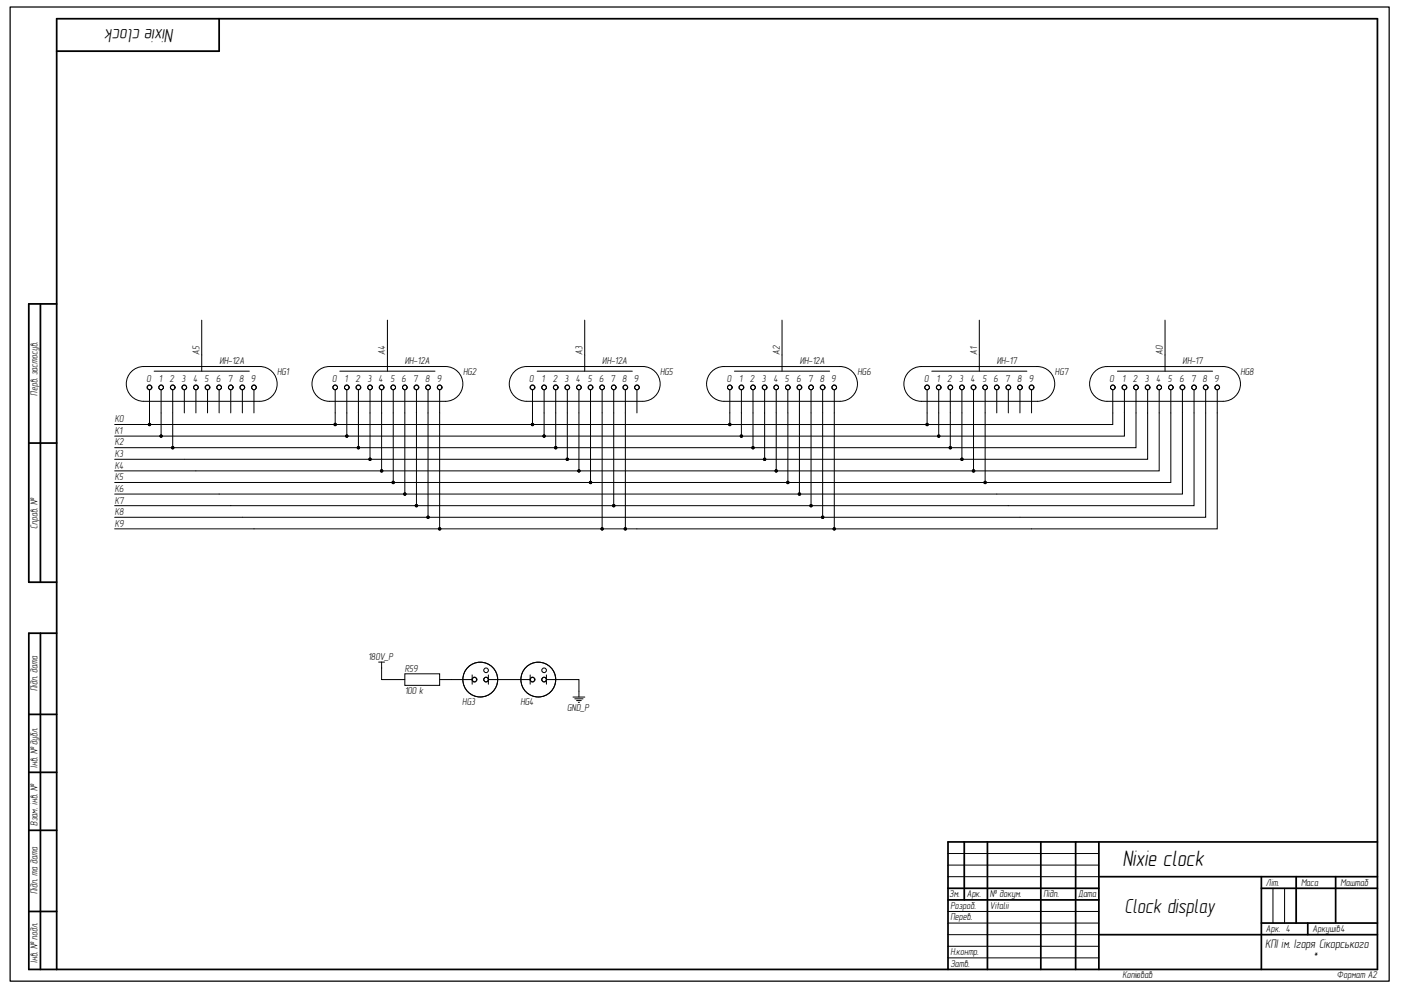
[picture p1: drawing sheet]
<svg xmlns="http://www.w3.org/2000/svg" width="297mm" height="210mm" viewBox="0 0 297 210" stroke-linecap="round" stroke-linejoin="round" font-family="sans-serif">
<g fill="none" stroke="#000" stroke-width=".21">
<path d="M2.2 1.5h292.3v206.5h-292.3zM27.9 78.8a3.7 3.7 0 0 1 2.6-1.1h24.6a3.7 3.7 0 0 1 3.7 3.7 3.7 3.7 0 0 1-3.7 3.7h-24.6a3.7 3.7 0 0 1-3.4-2.3 3.7 3.7 0 0 1 .8-4zM32.7 78.7h20.2M42.8 75.3v3.4M67.2 78.8a3.7 3.7 0 0 1 2.6-1.1h24.6a3.7 3.7 0 0 1 3.7 3.7 3.7 3.7 0 0 1-3.7 3.7h-24.6a3.7 3.7 0 0 1-3.4-2.3 3.7 3.7 0 0 1 .8-4zM72.1 78.7h20.1M82.1 75.3v3.4M109.1 78.8a3.7 3.7 0 0 1 2.6-1.1h24.6a3.7 3.7 0 0 1 3.7 3.7 3.7 3.7 0 0 1-3.7 3.7h-24.6a3.7 3.7 0 0 1-3.4-2.3 3.7 3.7 0 0 1 .8-4zM113.9 78.7h20.2M124 75.3v3.4M150.9 78.8a3.7 3.7 0 0 1 2.6-1.1h24.6a3.7 3.7 0 0 1 3.7 3.7 3.7 3.7 0 0 1-3.7 3.7h-24.6a3.7 3.7 0 0 1-3.4-2.3 3.7 3.7 0 0 1 .8-4zM155.7 78.7h20.2"/>
<path d="M165.8 75.3v3.4M192.7 78.8a3.7 3.7 0 0 1 2.6-1.1h24.6a3.7 3.7 0 0 1 3.7 3.7 3.7 3.7 0 0 1-3.7 3.7h-24.6a3.7 3.7 0 0 1-3.4-2.3 3.7 3.7 0 0 1 .8-4zM197.5 78.7h20.2M207.6 75.3v3.4M232.1 78.8a3.7 3.7 0 0 1 2.6-1.1h24.6a3.7 3.7 0 0 1 3.7 3.7 3.7 3.7 0 0 1-3.7 3.7h-24.6a3.7 3.7 0 0 1-3.4-2.3 3.7 3.7 0 0 1 .8-4zM236.9 78.7h20.2M247 75.3v3.4M31.7 82.6v4.9M34.2 82.6v4.9M36.6 82.6v4.9M39.1 82.6v4.9M41.5 82.6v4.9"/>
<path d="M44 82.6v4.9M46.5 82.6v4.9M48.9 82.6v4.9M51.4 82.6v4.9M53.8 82.6v4.9M71.1 82.6v4.9M73.5 82.6v4.9M76 82.6v4.9M78.5 82.6v4.9M80.9 82.6v4.9M83.4 82.6v4.9M85.8 82.6v4.9"/>
<path d="M88.3 82.6v4.9M90.8 82.6v4.9M93.2 82.6v4.9M112.9 82.6v4.9M115.4 82.6v4.9M117.8 82.6v4.9M120.3 82.6v4.9M122.7 82.6v4.9M125.2 82.6v4.9M127.7 82.6v4.9M130.1 82.6v4.9M132.6 82.6v4.9"/>
<path d="M135 82.6v4.9M154.7 82.6v4.9M157.2 82.6v4.9M159.7 82.6v4.9M162.1 82.6v4.9M164.6 82.6v4.9M167 82.6v4.9M169.5 82.6v4.9M172 82.6v4.9M174.4 82.6v4.9M176.9 82.6v4.9M196.6 82.6v4.9"/>
<path d="M199 82.6v4.9M201.5 82.6v4.9M203.9 82.6v4.9M206.4 82.6v4.9M208.9 82.6v4.9M211.3 82.6v4.9M213.8 82.6v4.9M216.2 82.6v4.9M218.7 82.6v4.9M235.9 82.6v4.9M238.4 82.6v4.9M240.9 82.6v4.9"/>
<path d="M243.3 82.6v4.9M245.8 82.6v4.9M248.2 82.6v4.9M250.7 82.6v4.9M253.2 82.6v4.9M255.6 82.6v4.9M258.1 82.6v4.9M95.7 144.1h4.4M100.1 143.1v2M103.5 144.1h4.5M103.5 143.1v2M201 181h32"/>
<path d="M201 183.4h32M201 185.9h32M201 193.3h32M201 195.7h32M201 198.2h32M269.9 188.3v7.4M272.4 188.3v7.4M201 200.6h32M201 203.1h32"/>
<circle cx="31.7" cy="82.1" r=".49"/>
<circle cx="34.2" cy="82.1" r=".49"/>
<circle cx="36.6" cy="82.1" r=".49"/>
<circle cx="39.1" cy="82.1" r=".49"/>
<circle cx="41.5" cy="82.1" r=".49"/>
<circle cx="44" cy="82.1" r=".49"/>
<circle cx="46.5" cy="82.1" r=".49"/>
<circle cx="48.9" cy="82.1" r=".49"/>
<circle cx="51.4" cy="82.1" r=".49"/>
<circle cx="53.8" cy="82.1" r=".49"/>
<circle cx="71.1" cy="82.1" r=".49"/>
<circle cx="73.5" cy="82.1" r=".49"/>
<circle cx="76" cy="82.1" r=".49"/>
<circle cx="78.5" cy="82.1" r=".49"/>
<circle cx="80.9" cy="82.1" r=".49"/>
<circle cx="83.4" cy="82.1" r=".49"/>
<circle cx="85.8" cy="82.1" r=".49"/>
<circle cx="88.3" cy="82.1" r=".49"/>
<circle cx="90.8" cy="82.1" r=".49"/>
<circle cx="93.2" cy="82.1" r=".49"/>
<circle cx="112.9" cy="82.1" r=".49"/>
<circle cx="115.4" cy="82.1" r=".49"/>
<circle cx="117.8" cy="82.1" r=".49"/>
<circle cx="120.3" cy="82.1" r=".49"/>
<circle cx="122.7" cy="82.1" r=".49"/>
<circle cx="125.2" cy="82.1" r=".49"/>
<circle cx="127.7" cy="82.1" r=".49"/>
<circle cx="130.1" cy="82.1" r=".49"/>
<circle cx="132.6" cy="82.1" r=".49"/>
<circle cx="135" cy="82.1" r=".49"/>
<circle cx="154.7" cy="82.1" r=".49"/>
<circle cx="157.2" cy="82.1" r=".49"/>
<circle cx="159.7" cy="82.1" r=".49"/>
<circle cx="162.1" cy="82.1" r=".49"/>
<circle cx="164.6" cy="82.1" r=".49"/>
<circle cx="167" cy="82.1" r=".49"/>
<circle cx="169.5" cy="82.1" r=".49"/>
<circle cx="172" cy="82.1" r=".49"/>
<circle cx="174.4" cy="82.1" r=".49"/>
<circle cx="176.9" cy="82.1" r=".49"/>
<circle cx="196.6" cy="82.1" r=".49"/>
<circle cx="199" cy="82.1" r=".49"/>
<circle cx="201.5" cy="82.1" r=".49"/>
<circle cx="203.9" cy="82.1" r=".49"/>
<circle cx="206.4" cy="82.1" r=".49"/>
<circle cx="208.9" cy="82.1" r=".49"/>
<circle cx="211.3" cy="82.1" r=".49"/>
<circle cx="213.8" cy="82.1" r=".49"/>
<circle cx="216.3" cy="82.1" r=".49"/>
<circle cx="218.7" cy="82.1" r=".49"/>
<circle cx="235.9" cy="82.1" r=".49"/>
<circle cx="238.4" cy="82.1" r=".49"/>
<circle cx="240.9" cy="82.1" r=".49"/>
<circle cx="243.3" cy="82.1" r=".49"/>
<circle cx="245.8" cy="82.1" r=".49"/>
<circle cx="248.2" cy="82.1" r=".49"/>
<circle cx="250.7" cy="82.1" r=".49"/>
<circle cx="253.2" cy="82.1" r=".49"/>
<circle cx="255.6" cy="82.1" r=".49"/>
<circle cx="258.1" cy="82.1" r=".49"/>
<circle cx="100.6" cy="144.1" r=".49"/>
<circle cx="101.8" cy="144.1" r="3.7"/>
<circle cx="103.1" cy="144.1" r=".49"/>
</g>
<g fill="none" stroke="#000" stroke-width=".37">
<path d="M46.5 4v6.8h-34.5M8.6 64.4v59M12 64.4h-5.9v59h5.9M6.1 93.9h5.9M8.6 134.3v71.2M12 134.3h-5.9v71.2h285.9v-201.5h-280v201.5M6.1 151.5h5.9M6.1 163.8h5.9M6.1 176h5.9M204.4 178.5v12.3M209.4 178.5v27M220.7 178.5v27"/>
<path d="M228.1 178.5v27M233 178.5v27M292 178.5h-91v27M6.1 193.3h5.9M201 188.3h32M201 190.8h32M233 185.9h59M233 198.2h59M267.4 185.9v19.6M267.4 188.3h24.6M267.4 195.7h24.6M274.8 185.9v9.8"/>
<path d="M277.3 195.7v2.5M283.2 185.9v9.8"/>
</g>
<circle cx="103.1" cy="142.1" r=".49" fill="#fff"/>
<g fill="none" stroke="#000" stroke-width=".21">
<path d="M108 144.1h4.4M112.4 143.1v2M115.9 144.1h4.4M115.9 143.1v2"/>
<circle cx="103.1" cy="142.1" r=".49"/>
<circle cx="112.9" cy="144.1" r=".49"/>
<circle cx="114.1" cy="144.1" r="3.7"/>
<circle cx="115.4" cy="144.1" r=".49"/>
</g>
<circle cx="115.4" cy="142.1" r=".49" fill="#fff"/>
<g fill="none" stroke="#000" stroke-width=".21">
<path d="M42.8 67.9v7.4M82.1 67.9v7.4M124 67.9v7.4M165.8 67.9v7.4M207.6 67.9v7.4M247 67.9v7.4M24.3 97.4h54.2M24.3 94.9h12.3M24.3 92.5h9.9M24.3 90h7.4M31.7 87.5v2.5h81.2v-2.5M34.2 87.5v5h39.3v-5"/>
<path d="M36.6 87.5v7.4h39.4v-7.4M71.1 87.5v2.5M78.5 87.5v9.9h41.8M80.9 87.5v12.3h-56.6M83.4 87.5v14.8h41.8M85.8 87.5v17.3h-61.5M88.3 87.5v19.7h41.8M90.8 87.5v22.2h-66.5M93.2 87.5v24.6h41.8M115.4 87.5v5h-41.9M117.8 87.5v7.4h-41.8M120.3 87.5v9.9h41.8"/>
<path d="M122.7 87.5v12.3h-41.8M125.2 87.5v14.8h41.8M127.7 87.5v24.6M130.1 87.5v19.7h41.9M132.6 87.5v24.6M154.7 87.5v2.5h-41.8M157.2 87.5v5h-41.8M159.7 87.5v7.4h-41.9M162.1 87.5v9.9h41.8M164.6 87.5v12.3h-41.9M167 87.5v14.8h41.9M169.5 87.5v17.3h-83.7"/>
<path d="M172 87.5v19.7h81.2v-19.7M174.4 87.5v22.2h-83.6M176.9 87.5v24.6h81.2v-24.6M196.6 87.5v2.5h-41.9M199 87.5v5h-41.8M201.5 87.5v7.4h-41.8M203.9 87.5v9.9h39.4v-9.9M206.4 87.5v12.3h-41.8M208.9 87.5v14.8h39.3v-14.8M235.9 87.5v2.5h-39.3M238.4 87.5v5h-39.4M240.9 87.5v7.4h-39.4"/>
<path d="M245.8 87.5v12.3h-39.4M250.7 87.5v17.3h-81.2M255.6 87.5v22.2h-81.2M24.3 112.1h68.9M24.3 107.2h64M24.3 102.3h59.1M135 112.1h41.9M80.3 140.4h1.2M80.9 140.4v3.7h4.9M85.8 142.9h7.4v2.4h-7.4zM93.2 144.1h2.5M120.3 144.1h2.4v3.7"/>
<path d="M121.5 147.8h2.5M121.9 148.2h1.7M122.2 148.5h1M122.6 148.9h.3"/>
<circle cx="31.7" cy="90" r=".25"/>
<circle cx="34.2" cy="92.5" r=".25"/>
<circle cx="36.6" cy="94.9" r=".25"/>
<circle cx="71.1" cy="90" r=".25"/>
<circle cx="73.5" cy="92.5" r=".25"/>
<circle cx="76" cy="94.9" r=".25"/>
<circle cx="78.4" cy="97.4" r=".25"/>
<circle cx="80.9" cy="99.8" r=".25"/>
<circle cx="112.9" cy="90" r=".25"/>
<circle cx="115.4" cy="92.5" r=".25"/>
<circle cx="117.8" cy="94.9" r=".25"/>
<circle cx="120.3" cy="97.4" r=".25"/>
<circle cx="122.7" cy="99.8" r=".25"/>
<circle cx="154.7" cy="90" r=".25"/>
<circle cx="157.2" cy="92.5" r=".25"/>
<circle cx="159.7" cy="94.9" r=".25"/>
<circle cx="162.1" cy="97.4" r=".25"/>
<circle cx="164.6" cy="99.8" r=".25"/>
<circle cx="196.6" cy="90" r=".25"/>
<circle cx="199" cy="92.5" r=".25"/>
<circle cx="201.5" cy="94.9" r=".25"/>
<circle cx="204" cy="97.4" r=".25"/>
<circle cx="206.4" cy="99.8" r=".25"/>
<circle cx="83.4" cy="102.3" r=".25"/>
<circle cx="85.8" cy="104.8" r=".25"/>
<circle cx="88.3" cy="107.2" r=".25"/>
<circle cx="90.8" cy="109.7" r=".25"/>
<circle cx="93.2" cy="112.1" r=".25"/>
<circle cx="125.2" cy="102.3" r=".25"/>
<circle cx="127.7" cy="112.1" r=".25"/>
<circle cx="130.1" cy="107.2" r=".25"/>
<circle cx="132.6" cy="112.1" r=".25"/>
<circle cx="167" cy="102.3" r=".25"/>
<circle cx="169.5" cy="104.8" r=".25"/>
<circle cx="172" cy="107.2" r=".25"/>
<circle cx="174.4" cy="109.7" r=".25"/>
<circle cx="176.9" cy="112.1" r=".25"/>
<circle cx="208.9" cy="102.3" r=".25"/>
<circle cx="115.4" cy="142.1" r=".49"/>
</g>
<g fill="#000">
<circle cx="31.7" cy="90" r=".25"/>
<circle cx="34.2" cy="92.5" r=".25"/>
<circle cx="36.6" cy="94.9" r=".25"/>
<circle cx="71.1" cy="90" r=".25"/>
<circle cx="73.5" cy="92.5" r=".25"/>
<circle cx="76" cy="94.9" r=".25"/>
<circle cx="78.4" cy="97.4" r=".25"/>
<circle cx="80.9" cy="99.8" r=".25"/>
<circle cx="112.9" cy="90" r=".25"/>
<circle cx="115.4" cy="92.5" r=".25"/>
<circle cx="117.8" cy="94.9" r=".25"/>
<circle cx="120.3" cy="97.4" r=".25"/>
<circle cx="122.7" cy="99.8" r=".25"/>
<circle cx="154.7" cy="90" r=".25"/>
<circle cx="157.2" cy="92.5" r=".25"/>
<circle cx="159.7" cy="94.9" r=".25"/>
<circle cx="162.1" cy="97.4" r=".25"/>
<circle cx="164.6" cy="99.8" r=".25"/>
<circle cx="196.6" cy="90" r=".25"/>
<circle cx="199" cy="92.5" r=".25"/>
<circle cx="201.5" cy="94.9" r=".25"/>
<circle cx="204" cy="97.4" r=".25"/>
<circle cx="206.4" cy="99.8" r=".25"/>
<circle cx="83.4" cy="102.3" r=".25"/>
<circle cx="85.8" cy="104.8" r=".25"/>
<circle cx="88.3" cy="107.2" r=".25"/>
<circle cx="90.8" cy="109.7" r=".25"/>
<circle cx="93.2" cy="112.1" r=".25"/>
<circle cx="125.2" cy="102.3" r=".25"/>
<circle cx="127.7" cy="112.1" r=".25"/>
<circle cx="130.1" cy="107.2" r=".25"/>
<circle cx="132.6" cy="112.1" r=".25"/>
<circle cx="167" cy="102.3" r=".25"/>
<circle cx="169.5" cy="104.8" r=".25"/>
<circle cx="172" cy="107.2" r=".25"/>
<circle cx="174.4" cy="109.7" r=".25"/>
<circle cx="176.9" cy="112.1" r=".25"/>
<circle cx="208.9" cy="102.3" r=".25"/>
</g>
<text font-size="4.8" x="238" y="183.7">Nixie clock</text>
<text font-size="4.4" x="238.4" y="193.5">Clock display</text>
<text font-size="4.1" x="37" y="6.2" transform="rotate(-180 37 6.2)">Nixie clock</text>
<g font-size="2.7">
<text x="268.2" y="200.9">КПІ ім. Ігоря Сікорського</text>
<text x="278.3" y="203.9">*</text>
</g>
<g font-size="2.1">
<text x="42.3" y="75.3" transform="rotate(-90 42.3 75.3)">A5</text>
<text x="46.5" y="77.2">ИН-12А</text>
<text x="81.7" y="75.3" transform="rotate(-90 81.7 75.3)">A4</text>
<text x="85.8" y="77.2">ИН-12А</text>
<text x="123.5" y="75.3" transform="rotate(-90 123.5 75.3)">A3</text>
<text x="127.7" y="77.2">ИН-12А</text>
<text x="165.3" y="75.3" transform="rotate(-90 165.3 75.3)">A2</text>
<text x="169.6" y="77.2">ИН-12А</text>
<text x="207.2" y="75.3" transform="rotate(-90 207.2 75.3)">A1</text>
<text x="211.3" y="77.2">ИН-17</text>
<text x="246.5" y="75.3" transform="rotate(-90 246.5 75.3)">A0</text>
<text x="250.7" y="77.2">ИН-17</text>
<text x="7.9" y="83.9" transform="rotate(-90 7.9 83.9)">Перв. застосув.</text>
<text x="31" y="80.9">0</text>
<text x="33.7" y="80.9">1</text>
<text x="35.9" y="80.9">2</text>
<text x="38.5" y="80.9">3</text>
<text x="40.9" y="80.9">4</text>
<text x="43.4" y="80.9">5</text>
<text x="45.8" y="80.9">6</text>
<text x="48.3" y="80.9">7</text>
<text x="50.7" y="80.9">8</text>
<text x="53.2" y="80.9">9</text>
<text x="58.8" y="79.5">HG1</text>
<text x="70.4" y="80.9">0</text>
<text x="73.1" y="80.9">1</text>
<text x="75.3" y="80.9">2</text>
<text x="77.9" y="80.9">3</text>
<text x="80.3" y="80.9">4</text>
<text x="82.8" y="80.9">5</text>
<text x="85.2" y="80.9">6</text>
<text x="87.6" y="80.9">7</text>
<text x="90.1" y="80.9">8</text>
<text x="92.6" y="80.9">9</text>
<text x="98.2" y="79.5">HG2</text>
<text x="112.2" y="80.9">0</text>
<text x="114.8" y="80.9">1</text>
<text x="117.2" y="80.9">2</text>
<text x="119.7" y="80.9">3</text>
<text x="122.1" y="80.9">4</text>
<text x="124.7" y="80.9">5</text>
<text x="127" y="80.9">6</text>
<text x="129.5" y="80.9">7</text>
<text x="131.9" y="80.9">8</text>
<text x="134.4" y="80.9">9</text>
<text x="140" y="79.5">HG5</text>
<text x="154.1" y="80.9">0</text>
<text x="156.7" y="80.9">1</text>
<text x="159" y="80.9">2</text>
<text x="161.5" y="80.9">3</text>
<text x="164" y="80.9">4</text>
<text x="166.4" y="80.9">5</text>
<text x="168.9" y="80.9">6</text>
<text x="171.3" y="80.9">7</text>
<text x="173.8" y="80.9">8</text>
<text x="176.2" y="80.9">9</text>
<text x="181.8" y="79.5">HG6</text>
<text x="195.9" y="80.9">0</text>
<text x="198.6" y="80.9">1</text>
<text x="200.8" y="80.9">2</text>
<text x="203.4" y="80.9">3</text>
<text x="205.8" y="80.9">4</text>
<text x="208.3" y="80.9">5</text>
<text x="210.7" y="80.9">6</text>
<text x="213.1" y="80.9">7</text>
<text x="215.6" y="80.9">8</text>
<text x="218.1" y="80.9">9</text>
<text x="223.7" y="79.5">HG7</text>
<text x="235.3" y="80.9">0</text>
<text x="237.9" y="80.9">1</text>
<text x="240.2" y="80.9">2</text>
<text x="242.7" y="80.9">3</text>
<text x="245.2" y="80.9">4</text>
<text x="247.6" y="80.9">5</text>
<text x="250.1" y="80.9">6</text>
<text x="252.5" y="80.9">7</text>
<text x="255" y="80.9">8</text>
<text x="257.4" y="80.9">9</text>
<text x="263" y="79.5">HG8</text>
<text x="24.4" y="89.5">K0</text>
<text x="24.4" y="92">K1</text>
<text x="24.4" y="94.4">K2</text>
<text x="24.4" y="96.9">K3</text>
<text x="24.4" y="99.3">K4</text>
<text x="24.4" y="101.8">K5</text>
<text x="24.4" y="104.3">K6</text>
<text x="24.4" y="106.8">K7</text>
<text x="7.9" y="112.1" transform="rotate(-90 7.9 112.1)">Справ. №</text>
<text x="24.4" y="109.2">K8</text>
<text x="24.4" y="111.7">K9</text>
<text x="78.1" y="139.9">180V_P</text>
<text x="85.8" y="142.4">R59</text>
<text x="7.9" y="146.6" transform="rotate(-90 7.9 146.6)">Підп. дата</text>
<text x="85.8" y="147.1">100 k</text>
<text x="98" y="149.5">HG3</text>
<text x="110.4" y="149.5">HG4</text>
<text x="120.3" y="150.8">GND_P</text>
<text x="7.9" y="162.8" transform="rotate(-90 7.9 162.8)">Інв. № дубл.</text>
<text x="7.9" y="175" transform="rotate(-90 7.9 175)">Взам. інв. №</text>
<text x="7.9" y="189.6" transform="rotate(-90 7.9 189.6)">Підп. та дата</text>
<text x="201.3" y="190.3">Зм.</text>
<text x="205" y="190.3">Арк.</text>
<text x="209.9" y="190.3">№ докум.</text>
<text x="221.2" y="190.3">Підп.</text>
<text x="228.6" y="190.3">Дата</text>
<text x="268.4" y="187.8">Літ.</text>
<text x="275.9" y="187.8">Маса</text>
<text x="284.2" y="187.8">Маштаб</text>
<text x="201.5" y="192.7">Розроб.</text>
<text x="201.5" y="195.2">Перев.</text>
<text x="209.9" y="192.7">Vitalii</text>
<text x="268.4" y="197.6">Арк. 4</text>
<text x="278.3" y="197.6">Аркушів4</text>
<text x="201.5" y="202.5">Н.контр.</text>
<text x="7.9" y="204.1" transform="rotate(-90 7.9 204.1)">Інв. № подл.</text>
<text x="201.5" y="205">Затв.</text>
<text x="238" y="207.4">Копіював</text>
<text x="283.5" y="207.4">Формат А2</text>
</g>
<text font-size=".3" x="7.1" y="205.6">ALTIUM GOSTBOM2.0 KEV</text>
</svg>
